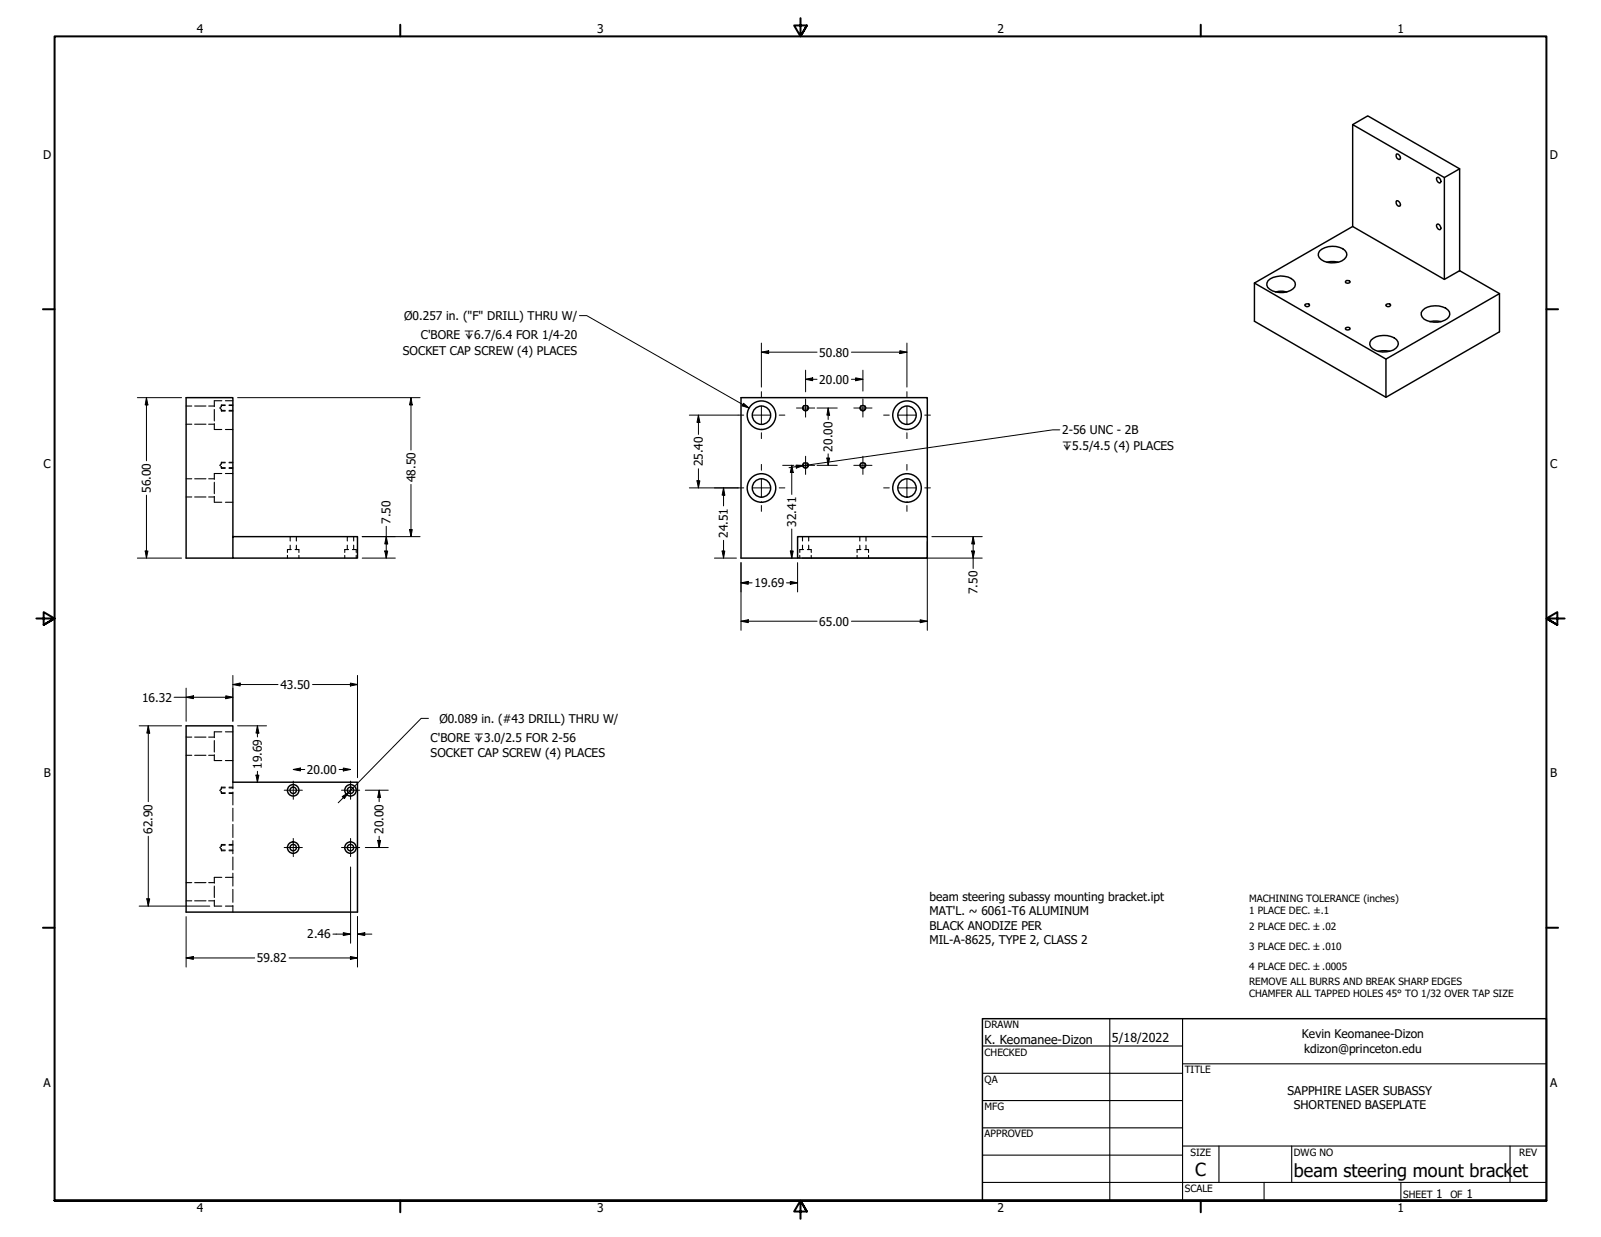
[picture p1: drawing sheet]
<svg xmlns="http://www.w3.org/2000/svg" width="559mm" height="432mm" viewBox="0 0 559 432" stroke-linecap="round" stroke-linejoin="round" font-family="sans-serif">
<!-- layer: Hidden (ANSI) -->
<g fill="none" stroke="#000" stroke-width=".38">
<path d="M77.4 139.9h-2.6v2M78.7 139.9h2.6M65 141.7h1.9M65 148.1h1.9M67.9 141.7h4M67.9 148.1h4M72.8 141.7h2M72.8 148.1h2M74.8 142.9v4M74.8 147.9v2h2.6M77 142.1l-.2 .3 .2 .3M77.2 143l.1 .3h1.3"/>
<path d="M77.3 141.4v.6M77.3 142.8v.7M78.6 141.5h-1.3l-.1 .4M78.7 149.9h2.6M79.9 141.5h1.4M79.9 143.3h1.4M65 167.1h1.9M65 173.5h1.9M67.9 167.1h4M67.9 173.5h4M72.8 167.1h2M72.8 173.5h2"/>
<path d="M74.8 168.3v4M74.8 173.3v2h2.6M77 162.1l-.2 .3 .2 .3M77.2 163l.1 .3h1.3M77.3 161.4v.7M77.3 162.8v.7M77.4 165.3h-2.6v2M78.6 161.5h-1.3l-.1 .4M78.7 165.3h2.6M78.7 175.3h2.6M79.9 161.5h1.4M79.9 163.3h1.4"/>
<path d="M100.3 193.9v.9M101.3 187.3v1.5M101.3 190.3v1.5M101.7 191.8h-1.4v1M103 191.8h1.3v1M103.4 187.3v1.5M103.4 190.3v1.5M104.3 193.9v.9M120.3 193.9v.9M121.2 187.3v1.5M121.2 190.3v1.5M121.7 191.8h-1.4v1"/>
<path d="M123 191.8h1.3v1M123.4 187.3v1.5M123.4 190.3v1.5M124.3 193.9v.9M279.1 193.9v.9M280.1 187.3v1.5M280.1 190.3v1.5M280.5 191.8h-1.4v1M281.8 191.8h1.3v1M282.3 187.3v1.5M282.3 190.3v1.5M283.1 193.9v.9"/>
<path d="M299.1 193.9v.9M300.1 187.3v1.5M300.1 190.3v1.5M300.5 191.8h-1.4v1M301.8 191.8h1.3v1M302.3 187.3v1.5M302.3 190.3v1.5M303.1 193.9v.9M65 257.3h1.9M67.9 257.3h4M72.8 257.3h2M74.8 258.5v4"/>
<path d="M77.4 255.5h-2.6v2M78.7 255.5h2.6M65 263.7h1.9M67.9 263.7h4M72.8 263.7h2M74.8 263.5v2h2.6M77 275.6l-.2 .3 .2 .3M77.2 276.4l.1 .3h1.3M77.3 274.8v.7M77.3 276.2v.8M78.6 275h-1.3l-.1 .3M78.7 265.5h2.6"/>
<path d="M79.9 275h1.4M79.9 276.7h1.4M81.3 273v2.3M81.3 276.5v4.5M77 295.6l-.2 .2 .2 .4M77.2 296.4l.1 .3h1.3M77.3 294.8v.7M77.3 296.2v.8M78.6 295h-1.3l-.1 .3M79.9 295h1.4M79.9 296.7h1.4M81.3 282.1v4.5"/>
<path d="M81.3 287.8v4.6M81.3 293.4v4.6M81.3 299.1v4.6M65 308.1h1.9M65 314.5h1.9M67.9 308.1h4M67.9 314.5h4M72.8 308.1h2M72.8 314.5h2M74.8 309.3v4M74.8 314.3v2h2.6M77.4 306.3h-2.6v2"/>
<path d="M78.7 306.3h2.6M78.7 316.3h2.6M81.3 304.8v4.5M81.3 310.5v4.5M81.3 316.1v2.3"/>
</g>
<!-- layer: Hidden Narrow (ANSI) -->
<g fill="none" stroke="#000" stroke-width=".35">
<path d="M77.3 141.4h1.3M77.3 143.5h1.3M79.9 141.4h1.4M79.9 143.5h1.4M280.5 141.5l-.4 .7a1.08 1.08 0 0 0 .7 1.2 1.08 1.08 0 0 0 1.3-.5l.2-.7-.5-.7M300.5 141.5a1.09 1.09 0 0 0 0 1.8 1.12 1.12 0 0 0 1.2 0 1.12 1.12 0 0 0 .6-1.1l-.5-.7M77.3 161.4h1.3M77.3 163.5h1.3M79.9 161.4h1.4M79.9 163.5h1.4M280.5 161.5l-.4 .7a1.08 1.08 0 0 0 .7 1.2 1.08 1.08 0 0 0 1.3-.5l.2-.7-.5-.7M300.5 161.5a1.09 1.09 0 0 0 0 1.8 1.12 1.12 0 0 0 1.2 0 1.12 1.12 0 0 0 .6-1.1l-.5-.7"/>
<path d="M77.3 274.8h1.3M77.3 277h1.3M79.9 274.8h1.4M79.9 277h1.4M77.3 294.8h1.3M77.3 297h1.3M79.9 294.8h1.4M79.9 297h1.4"/>
</g>
<!-- layer: Visible (ANSI) -->
<g fill="none" stroke="#000" stroke-width=".51">
<path d="M472.1 43.5l5.3-3.1 32.1 18.5M487.5 53.7a1.42 1.42 0 0 1 1.2 1.9 1.17 1.17 0 0 1-1.2-.5 1.17 1.17 0 0 1 0-1.4zM472.1 79.1l-34.3 19.7 45.9 26.5M487.5 70a1.42 1.42 0 0 1 1.2 1.9l-.4 .1a1.3 1.3 0 0 1-.8-2zM501.4 62.2l.2-.3a1.14 1.14 0 0 1 1.1 .7 1.14 1.14 0 0 1-.2 1.3 1.6 1.6 0 0 1-1.1-1.7zM501.6 78.2a1.15 1.15 0 0 1 1.1 .7 1.15 1.15 0 0 1-.2 1.3 1.35 1.35 0 0 1-.9-2zM504.1 62l5.4-3.1v35.6l-5.4 3zM504.1 62l-32-18.5v35.6l32 18.4M437.8 98.8v13.3l45.9 26.6 39.7-22.9v-13.3l-39.7 22.8v13.4M442.6 98a6.7 6.7 0 0 1 9.4 .6 2.2 2.2 0 0 1-1.6 2.8 7.2 7.2 0 0 1-7.9-1.1l-.3-.8zM460.6 87.6a7.1 7.1 0 0 1 8.9-.2 2.14 2.14 0 0 1-1.1 3.7 7.1 7.1 0 0 1-8-1.2l-.3-.7zM463.1 91.5l1.3-.2 2.6 .2"/>
<path d="M469.6 98.2a.89 .89 0 0 1 .9-.3 .89 .89 0 0 1 .7 .7 1.13 1.13 0 0 1-1.6-.1zM509.5 94.5l13.9 8M445.2 101.9l1.3-.2 2.6 .2M455.5 106.3a1.07 1.07 0 0 1 1.6 .2l-.1 .2a1.01 1.01 0 0 1-1.6-.1zM469.6 114.5a1.13 1.13 0 0 1 1.6 .1 .93 .93 0 0 1-.7 .6 .93 .93 0 0 1-.9-.4zM478.5 118.7a7.1 7.1 0 0 1 8.9-.1 2.14 2.14 0 0 1-1.1 3.6 7.1 7.1 0 0 1-7.9-1.2l-.3-.7zM483.8 106.3a1.07 1.07 0 0 1 1.6 .2l-.1 .2a1.01 1.01 0 0 1-1.6-.1zM496.5 108.4a7.1 7.1 0 0 1 8.9-.2 2.09 2.09 0 0 1-1.1 3.6 7.2 7.2 0 0 1-7.9-1.1l-.3-1.6zM499 112.3l1.3-.2 2.7 .2M481.1 122.6l1.3-.2 2.6 .2M81.3 187.3h43.5v7.5h-43.5v-56h-16.3v56h16.3M278.4 187.3h45.3v7.5h-45.3z"/>
<path d="M323.7 187.3v-48.5h-65.1v56h19.8M65 253.4h16.3v19.6h43.5v45.4h-59.8z"/>
<circle cx="265.8" cy="144.9" r="5"/>
<circle cx="265.8" cy="144.9" r="3.2"/>
<circle cx="281.1" cy="142.4" r=".86"/>
<circle cx="301.1" cy="142.4" r=".86"/>
<circle cx="316.6" cy="144.9" r="5"/>
<circle cx="316.6" cy="144.9" r="3.2"/>
<circle cx="265.8" cy="170.3" r="5"/>
<circle cx="265.8" cy="170.3" r="3.2"/>
<circle cx="281.1" cy="162.4" r=".86"/>
<circle cx="301.1" cy="162.4" r=".86"/>
<circle cx="316.6" cy="170.3" r="5"/>
<circle cx="316.6" cy="170.3" r="3.2"/>
<circle cx="102.3" cy="275.9" r="1.11"/>
<circle cx="102.3" cy="275.9" r="2"/>
<circle cx="122.3" cy="275.9" r="1.11"/>
<circle cx="122.3" cy="275.9" r="2"/>
<circle cx="102.3" cy="295.9" r="1.11"/>
<circle cx="102.3" cy="295.9" r="2"/>
<circle cx="122.3" cy="295.9" r="1.11"/>
<circle cx="122.3" cy="295.9" r="2"/>
</g>
<!-- layer: Border (ANSI) -->
<g fill="none" stroke="#000" stroke-width=".7">
<path d="M139.7 8.6v4.1M279.4 6.3v6.4l-2.2-3.8h4.4l-2.2 3.8 2.2-3.8M419.1 8.6v4.1M15 107.9h4M539.8 107.9h4M12.7 215.9h6.3l-3.8-2.2v4.4l3.8-2.2-3.8 2.2M546.1 215.9h-6.3l3.8-2.2v4.4l-3.8-2.2 3.8 2.2M15 323.8h4M539.8 323.8h4M19 419.1v-406.4h520.8v406.4h-520.8h520.8M139.7 419.1v4.1M419.1 419.1v4.1"/>
<path d="M281.6 422.9l-2.2-3.8 2.2 3.8h-4.4l2.2-3.8v6.3"/>
</g>
<!-- layer: Title (ANSI) -->
<g fill="none" stroke="#000" stroke-width=".38">
<path d="M387.3 355.6v63.5M412.7 355.6v63.5M342.9 365.1h69.8M342.9 374.6h69.8M412.7 371.3h127.1M342.9 384.2h69.8M342.9 393.7h69.8M342.9 412.7h196.9M342.9 403.2h69.8M412.7 400h127.1M425.4 400v12.7M441.2 412.7v6.4"/>
<path d="M450.8 400v12.7M488.9 412.7v6.4M527 400v12.7"/>
</g>
<path d="M342.9 355.6h196.9v63.5h-196.9z" fill="none" stroke="#000" stroke-width=".51"/>
<!-- layer: Dimension (ANSI) -->
<g fill="none" stroke="#000" stroke-width=".35">
<path d="M265.7 119.8v15.3M316.5 119.8v15.3M47.9 138.8h15.5M51.1 138.8l.5 2.6h-.9zM51.1 138.8v22M82.9 138.8h63.7M143.4 138.8l.5 2.6h-1zM143.4 138.8v18.3M265.7 122.9l2.6-.5v1zM265.7 122.9h19.5M281.2 132.4l2.5-.5v1zM281.2 132.4h4"/>
<path d="M281.2 129.2v7.6M297.2 122.9h19.3M297.2 132.4h4M298.6 131.9l2.6 .5-2.6 .5zM301.2 129.2v7.3M314.1 122.4l2.4 .5-2.4 .5zM240.6 144.9h17M243.8 144.9l.5 2.5h-1zM243.8 144.9v6.7M285.2 142.4h7M288.6 159.9h1l-.5 2.5zM289.1 142.4l.5 2.5h-1z"/>
<path d="M289.1 142.4v4M289.1 158.4v4M51.1 172.8v22M143.4 169.1v18.2M240.6 170.3h17M243.3 167.8h1l-.5 2.5zM243.8 163.6v6.7M252.5 170.3l.5 2.5h-1zM252.5 170.3v6.3M273.2 162.4h3.9M276.4 162.4l.5 2.5h-1.1zM276.4 162.4v10.2"/>
<path d="M285.2 162.4h7M47.9 194.8h15.5M50.7 192.3h.9l-.5 2.5zM126.4 187.3h20.2M126.4 194.8h11.6M134.3 192.3h1l-.5 2.5zM134.8 187.3l.5 2.6h-1zM134.8 183.7v11.1M142.9 184.8h1l-.5 2.5zM249.4 194.8h7.6M252 192.3h1l-.5 2.5zM252.5 188.6v6.2"/>
<path d="M258.6 196.4v23.6M275.8 192.3h1.1l-.5 2.5zM276.4 184.7v10.1M278.4 196.4v10.2M280 194.8h62.8M323.7 188.9v31.1M325.2 187.3h17.6M339.2 192.3h1l-.5 2.5zM339.7 187.3l.5 2.6h-1zM339.7 187.3v11.1M258.6 216.9l2.6-.6v1.1zM258.6 203.5l2.6-.6v1.1z"/>
<path d="M258.6 216.9h26.6M258.6 203.5h3.9M274.5 203.5h3.9M275.8 202.9l2.6 .6-2.6 .5zM297.2 216.9h26.5M321.2 216.3l2.5 .6-2.5 .5zM81.3 239l2.5-.6v1.1zM81.3 235.8v16M81.3 239h15.7M109.1 239h15.7M122.3 238.4l2.5 .6-2.5 .5zM124.8 235.8v35.7"/>
<path d="M48.6 253.4h14.8M51.8 253.4l.5 2.5h-1.1zM51.8 253.4v26.4M60.8 243.4h20.5M65 243.4l2.5-.5v1zM65 240.2v11.6M78.8 242.9l2.5 .5-2.5 .5zM82.9 253.4h10.1M89.9 253.4l.5 2.5h-1.1zM89.9 253.4v3.8M89.3 270.6h1.1l-.5 2.4zM89.9 269.2v3.8"/>
<path d="M102.4 268.6l2.4-.5v1zM102.4 268.6h4M118.4 268.6h4M119.8 268.1l2.6 .5-2.6 .5zM127.5 275.8h8M132.3 275.8l.5 2.6h-1zM132.3 275.8v4M51.8 291.9v24.4M127.5 295.8h8M131.8 293.4h1l-.5 2.4zM132.3 291.9v3.9M48.6 316.3h24.6"/>
<path d="M51.2 313.8h1.1l-.5 2.5zM65 320v17.6M122.4 302.6v26.6M124.8 320v17.6M65 334.4l2.5-.5v1zM65 334.4h23.9M100.9 334.4h23.9M116.2 326.1h6.2M119.8 325.6l2.6 .5-2.6 .5zM122.3 333.9l2.5 .5-2.5 .5zM124.8 326.1l2.5-.5v1zM124.8 326.1h5"/>
</g>
<g fill="#000">
<path d="M265.7 122.9l2.6-.5v1z" fill-rule="evenodd"/>
<path d="M281.2 132.4l2.5-.5v1z" fill-rule="evenodd"/>
<path d="M298.6 131.9l2.6 .5-2.6 .5z" fill-rule="evenodd"/>
<path d="M314.1 122.4l2.4 .5-2.4 .5z" fill-rule="evenodd"/>
<path d="M51.1 138.8l.5 2.6h-.9z" fill-rule="evenodd"/>
<path d="M143.4 138.8l.5 2.6h-1z" fill-rule="evenodd"/>
<path d="M243.8 144.9l.5 2.5h-1z" fill-rule="evenodd"/>
<path d="M288.6 159.9h1l-.5 2.5z" fill-rule="evenodd"/>
<path d="M289.1 142.4l.5 2.5h-1z" fill-rule="evenodd"/>
<path d="M243.3 167.8h1l-.5 2.5z" fill-rule="evenodd"/>
<path d="M252.5 170.3l.5 2.5h-1z" fill-rule="evenodd"/>
<path d="M276.4 162.4l.5 2.5h-1.1z" fill-rule="evenodd"/>
<path d="M50.7 192.3h.9l-.5 2.5z" fill-rule="evenodd"/>
<path d="M134.3 192.3h1l-.5 2.5z" fill-rule="evenodd"/>
<path d="M134.8 187.3l.5 2.6h-1z" fill-rule="evenodd"/>
<path d="M142.9 184.8h1l-.5 2.5z" fill-rule="evenodd"/>
<path d="M252 192.3h1l-.5 2.5z" fill-rule="evenodd"/>
<path d="M275.8 192.3h1.1l-.5 2.5z" fill-rule="evenodd"/>
<path d="M339.2 192.3h1l-.5 2.5z" fill-rule="evenodd"/>
<path d="M339.7 187.3l.5 2.6h-1z" fill-rule="evenodd"/>
<path d="M258.6 216.9l2.6-.6v1.1z" fill-rule="evenodd"/>
<path d="M258.6 203.5l2.6-.6v1.1z" fill-rule="evenodd"/>
<path d="M275.8 202.9l2.6 .6-2.6 .5z" fill-rule="evenodd"/>
<path d="M321.2 216.3l2.5 .6-2.5 .5z" fill-rule="evenodd"/>
<path d="M81.3 239l2.5-.6v1.1z" fill-rule="evenodd"/>
<path d="M122.3 238.4l2.5 .6-2.5 .5z" fill-rule="evenodd"/>
<path d="M51.8 253.4l.5 2.5h-1.1z" fill-rule="evenodd"/>
<path d="M65 243.4l2.5-.5v1z" fill-rule="evenodd"/>
<path d="M78.8 242.9l2.5 .5-2.5 .5z" fill-rule="evenodd"/>
<path d="M89.9 253.4l.5 2.5h-1.1z" fill-rule="evenodd"/>
<path d="M89.3 270.6h1.1l-.5 2.4z" fill-rule="evenodd"/>
<path d="M102.4 268.6l2.4-.5v1z" fill-rule="evenodd"/>
<path d="M119.8 268.1l2.6 .5-2.6 .5z" fill-rule="evenodd"/>
<path d="M132.3 275.8l.5 2.6h-1z" fill-rule="evenodd"/>
<path d="M131.8 293.4h1l-.5 2.4z" fill-rule="evenodd"/>
<path d="M51.2 313.8h1.1l-.5 2.5z" fill-rule="evenodd"/>
<path d="M65 334.4l2.5-.5v1z" fill-rule="evenodd"/>
<path d="M119.8 325.6l2.6 .5-2.6 .5z" fill-rule="evenodd"/>
<path d="M122.3 333.9l2.5 .5-2.5 .5z" fill-rule="evenodd"/>
<path d="M124.8 326.1l2.5-.5v1z" fill-rule="evenodd"/>
</g>
<!-- layer: Center Mark (ANSI) -->
<g fill="none" stroke="#000" stroke-width=".35">
<path d="M265.7 136.7v2M281.2 139.3v6.3M301.2 139.3v6.3M316.5 136.7v2M257.6 144.9h2M262.6 144.9h6.3M265.7 141.7v6.4M265.7 151.1v2M272 144.9h1.9M278 142.4h6.4M281.2 159.3v6.3M298 142.4h6.4"/>
<path d="M301.2 159.3v6.3M308.4 144.9h2M313.4 144.9h6.3M316.5 141.7v6.4M316.5 151.1v2M322.8 144.9h1.9M257.6 170.3h2M262.6 170.3h6.3M265.7 162.1v2M265.7 167.1v6.4M265.7 176.5v2M272 170.3h1.9"/>
<path d="M278 162.4h6.4M298 162.4h6.4M308.4 170.3h2M313.4 170.3h6.3M316.5 162.1v2M316.5 167.1v6.4M316.5 176.5v2M322.8 170.3h1.9M99.2 275.8h6.3M102.4 272.7v6.3M119.2 275.8h6.3M122.4 272.7v6.3"/>
<path d="M99.2 295.8h6.3M102.4 292.7v6.3M119.2 295.8h6.3M122.4 292.7v6.3"/>
</g>
<!-- layer: Symbol (ANSI) -->
<path d="M202.2 110.2h2.6l56.6 32.2M259.5 140.8l1.9 1.6-2.4-.7zM369.9 150.1h-2.5l-87 12.5M277.8 162.4l2.6 .2-2.5 .8zM280.4 162.6l-5 .7M282 162.3l-1.6 .3M149.5 250.8h-2.5l-25.4 25.9M119.4 278.1l2.2-1.4-1.4 2.1zM121.6 276.7l-3.6 3.5M123.1 275.1l-1.5 1.6" fill="none" stroke="#000" stroke-width=".35"/>
<g fill="#000">
<path d="M259.5 140.8l1.9 1.6-2.4-.7z" fill-rule="evenodd"/>
<path d="M277.8 162.4l2.6 .2-2.5 .8z" fill-rule="evenodd"/>
<path d="M119.4 278.1l2.2-1.4-1.4 2.1z" fill-rule="evenodd"/>
</g>
<g font-size="6.3">
<text x="417.2" y="410.6">C</text>
<text x="451.6" y="410.7">beam steering mount brack</text>
<text x="528" y="410.7">et</text>
</g>
<g font-size="4.3">
<text x="343.7" y="364.3">K. Keomanee-Dizon</text>
<text x="388.1" y="363.7">5/18/2022</text>
</g>
<g font-size="4.2">
<text x="68.7" y="11.7">4</text>
<text x="208.4" y="11.7">3</text>
<text x="348.1" y="11.7">2</text>
<text x="487.8" y="11.7">1</text>
<text x="15.1" y="55.5">D</text>
<text x="540.9" y="55.5">D</text>
<text x="141" y="111.8">Ø0.257 in. (&quot;F&quot; DRILL) THRU W/</text>
<text x="146.9" y="118.5">C'BORE ↧6.7/6.4 FOR 1/4-20</text>
<text x="140.6" y="123.8">SOCKET CAP SCREW (4) PLACES</text>
<text x="285.9" y="124.5">50.80</text>
<text x="285.9" y="133.9">20.00</text>
<text x="370.7" y="151.6">2-56 UNC - 2B</text>
<text x="290.6" y="157.6" transform="rotate(-90 290.6 157.6)">20.00</text>
<text x="15.2" y="163.4">C</text>
<text x="245.3" y="162.8" transform="rotate(-90 245.3 162.8)">25.40</text>
<text x="541" y="163.4">C</text>
<text x="52.6" y="172" transform="rotate(-90 52.6 172)">56.00</text>
<text x="145" y="168.3" transform="rotate(-90 145 168.3)">48.50</text>
<text x="136.3" y="182.9" transform="rotate(-90 136.3 182.9)">7.50</text>
<text x="277.9" y="183.8" transform="rotate(-90 277.9 183.8)">32.41</text>
<text x="254.1" y="187.8" transform="rotate(-90 254.1 187.8)">24.51</text>
<text x="263.3" y="205">19.69</text>
<text x="341.2" y="207.4" transform="rotate(-90 341.2 207.4)">7.50</text>
<text x="285.9" y="218.4">65.00</text>
<text x="49.6" y="244.9">16.32</text>
<text x="97.9" y="240.5">43.50</text>
<text x="153.4" y="252.5">Ø0.089 in. (#43 DRILL) THRU W/</text>
<text x="150.3" y="259.1">C'BORE ↧3.0/2.5 FOR 2-56</text>
<text x="91.4" y="268.4" transform="rotate(-90 91.4 268.4)">19.69</text>
<text x="150.3" y="264.4">SOCKET CAP SCREW (4) PLACES</text>
<text x="15.3" y="271.4">B</text>
<text x="107.1" y="270.1">20.00</text>
<text x="541.1" y="271.4">B</text>
<text x="53.3" y="291.1" transform="rotate(-90 53.3 291.1)">62.90</text>
<text x="133.9" y="291.1" transform="rotate(-90 133.9 291.1)">20.00</text>
<text x="324.4" y="314.5">beam steering subassy mounting bracket.ipt</text>
<text x="324.4" y="319.5">MAT'L. ~ 6061-T6 ALUMINUM</text>
<text x="107.3" y="327.6">2.46</text>
<text x="324.4" y="324.5">BLACK ANODIZE PER</text>
<text x="324.4" y="329.6">MIL-A-8625, TYPE 2, CLASS 2</text>
<text x="89.7" y="335.9">59.82</text>
<text x="454.4" y="362.4">Kevin Keomanee-Dizon</text>
<text x="455.2" y="367.4">kdizon@princeton.edu</text>
<text x="15.2" y="379.3">A</text>
<text x="449.4" y="382.2">SAPPHIRE LASER SUBASSY</text>
<text x="541" y="379.3">A</text>
<text x="451.5" y="387.2">SHORTENED BASEPLATE</text>
<text x="501.3" y="418.3">1</text>
<text x="511.8" y="418.3">1</text>
<text x="68.7" y="423.2">4</text>
<text x="208.4" y="423.2">3</text>
<text x="348.1" y="423.2">2</text>
<text x="487.8" y="423.2">1</text>
</g>
<text font-size="3.9" x="370.7" y="156.9">↧5.5/4.5 (4) PLACES</text>
<g font-size="3.5">
<text x="436" y="314.7">MACHINING TOLERANCE (inches)</text>
<text x="436" y="318.9">1 PLACE DEC. ±.1</text>
<text x="436" y="324.8">2 PLACE DEC. ±.02</text>
<text x="436" y="331.7">3 PLACE DEC. ±.010</text>
<text x="436" y="338.6">4 PLACE DEC. ±.0005</text>
<text x="436" y="343.9">REMOVE ALL BURRS AND BREAK SHARP EDGES</text>
<text x="436" y="348">CHAMFER ALL TAPPED HOLES 45° TO 1/32 OVER TAP SIZE</text>
<text x="343.7" y="358.9">DRAWN</text>
<text x="343.7" y="368.5">CHECKED</text>
<text x="413.5" y="374.6">TITLE</text>
<text x="343.7" y="378">QA</text>
<text x="343.7" y="387.5">MFG</text>
<text x="343.7" y="397.1">APPROVED</text>
<text x="415.5" y="403.4">SIZE</text>
<text x="451.6" y="403.4">DWG NO</text>
<text x="530.3" y="403.4">REV</text>
<text x="413.5" y="416.1">SCALE</text>
<text x="489.7" y="418.3">SHEET</text>
<text x="506.2" y="418.3">OF</text>
</g>
</svg>
